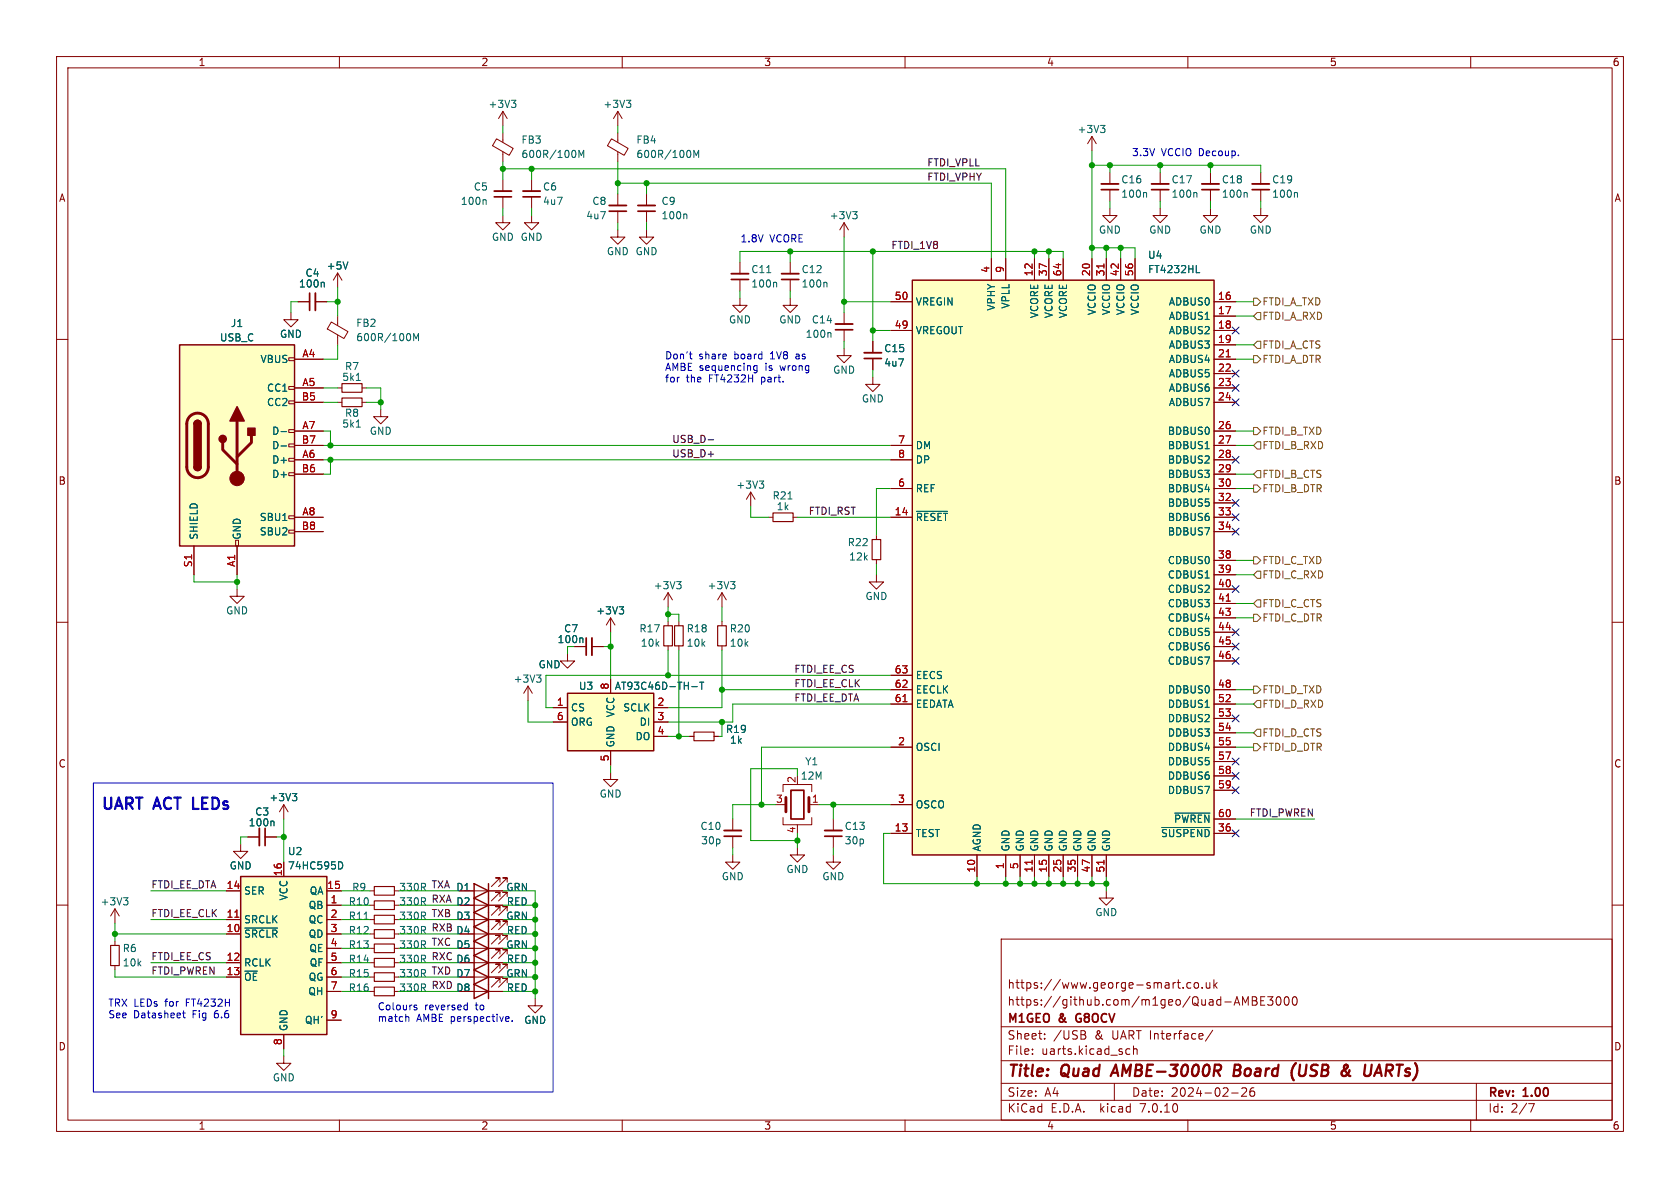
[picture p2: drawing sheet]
<svg xmlns="http://www.w3.org/2000/svg" width="297mm" height="210mm" viewBox="0 0 297 210" stroke-linecap="round" stroke-linejoin="round" font-family="sans-serif">
<g fill="none" stroke="#840000" stroke-width=".18">
<path d="M10 10h277v190h-277zM12 12h273v186h-273zM60 10v2M88.9 19.7v2.5M88.9 19.7l-.8 1.3M88.9 19.7l.8 1.3M109.2 19.7v2.5M109.2 19.7l-.7 1.3M109.2 19.7l.8 1.3M110 10v2M160 10v2M210 10v2"/>
<path d="M260 10v2M87.8 24.5l2.9 1.7-.7 1.3-2.9-1.7zM88.9 38.1v1.3h1.3l-1.3 1.2-1.3-1.2h1.3M88.9 23.5v1.6M88.9 26.8v1.8M88.9 31.8v2M88.9 34.8v2M94 38.1v1.3h1.2l-1.2 1.2-1.3-1.2h1.3M94 31.8v2M94 34.8v2M108.1 24.5l2.9 1.7-.7 1.3-2.9-1.7zM109.2 23.5v1.6"/>
<path d="M109.2 26.8v1.8M109.2 34.3v2M109.2 37.3v2.1M114.3 34.3v2M114.3 37.3v2.1M149.2 39.4l-.7 1.2M149.2 39.4v2.5M149.2 39.4l.8 1.2M193 24.1v2.6M193 24.1l-.7 1.3M193 24.1l.8 1.3M196.2 36.8v1.3h1.3l-1.3 1.3-1.3-1.3h1.3"/>
<path d="M196.2 30.5v2M196.2 33.5v2.1M205.1 36.8v1.3h1.3l-1.3 1.3-1.3-1.3h1.3M205.1 30.5v2M205.1 33.5v2.1M214 36.8v1.3h1.3l-1.3 1.3-1.3-1.3h1.3M214 30.5v2M214 33.5v2.1M222.9 36.8v1.3h1.3l-1.3 1.3-1.3-1.3h1.3M222.9 30.5v2M222.9 33.5v2.1M10 60h2"/>
<path d="M51.4 55.2v1.3h-1.2l1.2 1.3 1.3-1.3h-1.3M52.7 53.3h2M55.8 53.3h2M58.6 56.9l2.9 1.7-.7 1.2-2.9-1.7zM59.7 48.3l-.8 1.2M59.7 48.3v2.5M59.7 55.9v1.6M59.7 59.2v1.8M59.7 48.3l.8 1.2M109.2 40.6v1.3h-1.3l1.3 1.3 1.3-1.3h-1.3M114.3 40.6v1.3h-1.3l1.3 1.3 1.3-1.3h-1.3M130.8 52.7v1.3h1.3l-1.3 1.2-1.3-1.2h1.3"/>
<path d="M130.8 46.4v2M130.8 49.4v2M139.7 52.7v1.3h1.3l-1.3 1.2-1.3-1.2h1.3M139.7 46.4v2M139.7 49.4v2M149.2 55.2v2.1M149.2 58.3v2M157.5 53.3h3.8M157.5 58.4h3.8M175.3 45.7v3.8M177.8 45.7v3.8M182.9 45.7v3.8"/>
<path d="M185.4 45.7v3.8M188 45.7v3.8M193 45.7v3.8M195.6 45.7v3.8M198.1 45.7v3.8M200.7 45.7v3.8M214.6 53.3h3.8M214.6 55.9h3.8M214.6 58.4h3.8M285 60h2M51.1 78.5h1v.5h-1zM51.1 75.9h1v.6h-1z"/>
<path d="M51.1 70.9h1v.5h-1zM51.1 68.3h1v.5h-1zM51.1 63.2h1v.6h-1zM52.1 63.5h5M52.1 68.6h5M52.1 76.2h5M52.1 71.1h5M52.1 78.7h5M59.7 68.6h.8M59.7 71.1h.8M64 68.6h.8M64 71.1h.8"/>
<path d="M67.3 72.4v1.3h1.3l-1.3 1.2-1.3-1.2h1.3M149.2 61.6v1.3h1.3l-1.3 1.2-1.2-1.2h1.2M154.3 66.7v1.2h1.3l-1.3 1.3-1.3-1.3h1.3M154.3 60.3v2.1M154.3 63.4v2M157.5 78.7h3.8M214.6 63.5h3.8M214.6 68.6h3.8M214.6 76.2h3.8M214.6 71.1h3.8M214.6 78.7h3.8M214.6 61h3.8"/>
<path d="M214.6 66h3.8M34.3 96.5v5.1M41.7 95.5h.5v1h-.5zM41.9 96.5v5.1M51.1 93.7h1v.5h-1zM51.1 91.2h1v.5h-1zM51.1 83.6h1v.5h-1zM51.1 81h1v.5h-1zM52.1 91.4h5M52.1 81.3h5M52.1 83.8h5M52.1 94h5"/>
<path d="M132.7 87l-.7 1.3M132.7 87v2.5M132.7 87l.8 1.3M135.9 91.4h.8M140.2 91.4h.8M154.9 94.6v.8M154.9 98.9v.8M157.5 91.4h3.8M157.5 81.3h3.8M157.5 86.4h3.8M214.6 91.4h3.8M214.6 81.3h3.8"/>
<path d="M214.6 83.8h3.8M214.6 94h3.8M214.6 86.4h3.8M214.6 88.9h3.8M214.6 99.1h3.8M10 110h2M41.9 104.1v1.3h1.3l-1.3 1.3-1.3-1.3h1.3M100.3 115.6v1.2h-1.2l1.2 1.3 1.3-1.3h-1.3M101.6 114.3h2M104.6 114.3h2.1M107.9 109.2v2.6M107.9 109.2l-.7 1.3"/>
<path d="M107.9 109.2l.8 1.3M118.1 104.8l-.8 1.2M118.1 104.8v2.5M118.1 109.9v.7M118.1 114.2v.7M118.1 104.8l.8 1.2M120 109.9v.7M120 114.2v.7M127.6 104.8l-.7 1.2M127.6 104.8v2.5M127.6 109.9v.7M127.6 114.2v.7"/>
<path d="M127.6 104.8l.8 1.2M154.9 101.6v1.3h1.3l-1.3 1.2-1.2-1.2h1.2M157.5 119.4h3.8M214.6 101.6h3.8M214.6 104.1h3.8M214.6 106.7h3.8M214.6 109.2h3.8M214.6 111.8h3.8M214.6 114.3h3.8M214.6 116.8h3.8M285 110h2M93.3 121.3l-.7 1.3"/>
<path d="M93.3 121.3v2.5M93.3 121.3l.8 1.3M97.8 125.1h2.5M97.8 127.6h2.5M107.9 136.5v1.3h1.3l-1.3 1.3-1.2-1.3h1.2M107.9 120v2.6M107.9 132.7v2.6M115.6 130.2h2.5M115.6 125.1h2.5M115.6 127.6h2.5M121.9 130.2h.8M126.2 130.2h.8"/>
<path d="M138.4 140v-1.3h5.1v1.3M157.5 132.1h3.8M157.5 121.9h3.8M157.5 124.5h3.8M214.6 132.1h3.8M214.6 121.9h3.8M214.6 124.5h3.8M214.6 127h3.8M214.6 129.5h3.8M214.6 134.6h3.8M214.6 137.2h3.8M214.6 139.7h3.8"/>
<path d="M10 160h2M40 157.5h2.5M42.5 149.2v1.3h-1.2l1.2 1.3 1.3-1.3h-1.3M43.8 148h2M46.9 148h2M50.2 142.2v2.6M50.2 152.4v2.5M50.2 142.2l.7 1.3M50.2 142.2l-.8 1.3M57.8 157.5h2.5M65.4 157.5h.8M69.7 157.5h.8"/>
<path d="M81.3 157.5h7.6M88.4 158.5v-.8h-.8h.8l-1.5 1.6M88.4 156v-.8h-.8h.8l-1.5 1.5M89.7 158.5v-.8h-.8h.8l-1.6 1.6M89.7 156v-.8h-.8h.8l-1.6 1.5M129.5 151.1v1.3h1.3l-1.3 1.3-1.2-1.3h1.2M129.5 144.8v2M129.5 147.8v2.1M138.4 144.5v1.3h5.1v-1.3M138.4 142.2h.5M141 149.9v1.2h1.2l-1.2 1.3-1.3-1.3h1.3M141 145.8v.3"/>
<path d="M143.5 142.2h1.3M147.3 151.1v1.3h1.3l-1.3 1.3-1.3-1.3h1.3M147.3 144.8v2M147.3 147.8v2.1M157.5 147.3h3.8M157.5 142.2h3.8M172.7 151.1v3.8M177.8 151.1v3.8M180.3 151.1v3.8M182.9 151.1v3.8M185.4 151.1v3.8M188 151.1v3.8"/>
<path d="M190.5 151.1v3.8M193 151.1v3.8M195.6 157.5v1.3h1.2l-1.2 1.2-1.3-1.2h1.3M195.6 151.1v3.8M214.6 147.3h3.8M214.6 144.8h3.8M285 160h2M20.3 160.7v2.5M20.3 166.4v.7M20.3 170.7v.8M20.3 160.7l.8 1.2M20.3 160.7l-.7 1.2"/>
<path d="M40 165.1h2.5M40 162.6h2.5M40 170.2h2.5M40 172.7h2.5M57.8 160h2.5M57.8 165.1h2.5M57.8 162.6h2.5M57.8 170.2h2.5M57.8 172.7h2.5M57.8 167.6h2.5M57.8 175.3h2.5M65.4 160h.8"/>
<path d="M65.4 165.1h.8M65.4 162.6h.8M65.4 170.2h.8M65.4 172.7h.8M65.4 167.6h.8M65.4 175.3h.8M69.7 160h.8M69.7 165.1h.8M69.7 162.6h.8M69.7 170.2h.8M69.7 172.7h.8M69.7 167.6h.8"/>
<path d="M69.7 175.3h.8M81.3 160h7.6M81.3 165.1h7.6M81.3 162.6h7.6M81.3 170.2h7.6M81.3 172.7h7.6M81.3 167.6h7.6M81.3 175.3h7.6M88.4 171.2v-.8h-.8h.8l-1.5 1.6M88.4 173.7v-.7h-.8h.8l-1.5 1.5M88.4 166.1v-.7h-.8h.8l-1.5 1.5M88.4 168.7v-.8h-.8h.8l-1.5 1.5"/>
<path d="M88.4 163.6v-.8h-.8h.8l-1.5 1.5M88.4 161v-.7h-.8h.8l-1.5 1.5M89.7 171.2v-.8h-.8h.8l-1.6 1.6M89.7 173.7v-.7h-.8h.8l-1.6 1.5M89.7 166.1v-.7h-.8h.8l-1.6 1.5M89.7 168.7v-.8h-.8h.8l-1.6 1.5M89.7 163.6v-.8h-.8h.8l-1.6 1.5M89.7 161v-.7h-.8h.8l-1.6 1.5M94.6 176.5v1.3h-1.3l1.3 1.3 1.3-1.3h-1.3M177 166h108v32h-108zM208.1 173.7h.6M208.3 173.2v1.3l.4 .2"/>
<path d="M209.2 174.6v.1M210.5 173.8l-.4-.1-.3 .3v.4l.2 .2h.5M211.2 173.8l.2-.1 .4 .1 .1 .6-.2 .2-.3 .1-.2-.1zM212.5 174.6v.1M213.2 173.7l.1 .9 .4 .1 .2-.1M213.9 173.7v1M214.6 173.2v1.5M214.7 174.1l.5 .6M215.2 173.7l-.6 .6M218.7 176.2l.5 1.5M219.7 177.7v-1.5l.5 1.1 .5-1.1v1.5M221.4 176.2h.5l.2 .1 .1 .3-.3 .3a.4 .4 0 0 1 .4 .4 .4 .4 0 0 1-.3 .4h-.6z"/>
<path d="M221.4 176.9h.5M222.9 176.9h.5M223.6 176.2h-.7v1.5h.7M224.1 176.2h.9l-.5 .6 .5 .1v.7l-.3 .1h-.4l-.2-.1M225.7 176.3l.3-.1a.81 .81 0 0 1 .5 .6 .81 .81 0 0 1-.3 .8l-.1 .1a.81 .81 0 0 1-.4-1.4zM227.2 176.3l.2-.1a.81 .81 0 0 1 .6 .6 .81 .81 0 0 1-.3 .8l-.2 .1a.81 .81 0 0 1-.6-.6 .81 .81 0 0 1 .3-.8zM228.6 176.3l.2-.1a.81 .81 0 0 1 .6 .6 .81 .81 0 0 1-.3 .8l-.1 .1a.81 .81 0 0 1-.4-1.4zM50.2 186.7v1.3h-1.3l1.3 1.2 1.2-1.2h-1.2M50.2 182.9v2.5M57.8 180.3h2.5M60 198v2M110 198v2"/>
<path d="M160 198v2M177 194.5h108M177 191.5h108M177 187.5h108M177 181.5h108M182.5 186.3v.1M182.5 185.5v.1M184.7 183.6v.1M184.7 182.8v.1M191.6 182.9a.4 .4 0 0 1 .4 .4 .4 .4 0 0 1-.3 .4M191.7 182.3l.2 .2-.2 .3M197 191.5v3"/>
<path d="M199.2 186.3h.5M199.2 185.5h.5M200.4 185.5l.2-.1 .4 .1v.9M200.4 184.9v1.5M210 198v2M214.4 182.1l-1.3 2M217.7 193.2h1.2M219.5 192.4l.6-.1 .2 .1 .1 .3-.9 1.1h.9M221.7 192.3a.59 .59 0 0 0-.7 .6v.6l.1 .2 .4 .1 .2-.1 .1-.5-.1-.3h-.5l-.2 .3M260 198v2M261 191.5v6.5M270.2 195.1h1l-.6 1.5"/>
</g>
<path d="M197.3 188.2l-1 2M218.2 189.2h.7M218.9 189.2l.2 .1M219 188.2h-.7l-.2 2 .9-.1M219.1 189.1l-.2 .1M229.1 187.9l-.1 .1M229.8 188.2l-.2 1.6 .4 .4M238.5 190.1l.2 .1M242.9 190.2l.9-2 .5 2M243.2 189.6h.9" fill="none" stroke="#840000" stroke-width=".4"/>
<g fill="none" stroke="#840000" stroke-width=".3">
<path d="M87.4 34.8h3M92.5 34.8h3M107.7 37.3h3M112.8 37.3h3M194.7 33.5h3M203.6 33.5h3M212.5 33.5h3M221.4 33.5h3M54.7 51.8v3.1M129.3 49.4h3M138.2 49.4h3M147.7 58.3h3"/>
<path d="M152.8 63.4h3M103.6 112.8v3M139.8 139.7h2.3v5.1h-2.3zM46.9 146.4v3.1M128 147.8h3.1M145.8 147.8h3M190.3 179.4l-.1 .4 .1 .7"/>
</g>
<g fill="none" stroke="#006464" stroke-width=".18">
<path d="M90.4 17.7h.8l-.4 .5M91 18.2l.2 .3v.3l-.2 .2M110.7 17.7h.8l-.4 .5M111.3 18.2l.2 .3v.3l-.2 .2M85.8 35.3l.1 .2v.6M101.7 26.7l.1 .4-.1 .6M102.3 27.8v-1.2l.5 .9 .4-.9v1.2M121.2 37.8l.2 .2v.7M122 26.7l.1 .4-.1 .6M122.7 27.8v-1.2l.4 .9 .4-.9v1.2M150.7 37.4h.8l-.4 .5M151.3 37.9l.2 .2v.3l-.2 .3"/>
<path d="M194.6 22.2h.7l-.4 .5M195.1 22.7l.2 .2v.3l-.2 .2M202.5 34l.2 .2v.7M211.4 34l.2 .2v.7M220.3 34l.2 .2v.7M229.2 34l.2 .2v.7M57.1 49.9l.2 .2v.6M61.5 46.3l-.4 1.3M72.5 59.1l.1 .3-.1 .7M135.5 48.2h.8M137.1 49.9l.2 .2v.6M146 49.9l.2 .2v.6"/>
<path d="M146.7 58.8l.2 .2v.6M211.5 48.2h.6M49.7 76.3h1M49.7 78.8h1M63 67.3h.7M63 75.5h.7M73.1 60.2v-1.2l.5 .9 .4-.9v1.2M213.1 79.3h.7M134.2 85h.8l-.4 .5M134.8 85.5l.2 .3v.3l-.2 .2M139.3 88.2h.7M162 90.4h5.5"/>
<path d="M94.9 119.3h.7l-.4 .5M95.4 119.8l.2 .3v.3l-.2 .2M102.9 112.8l.2 .1v.7M109.5 107.3h.7l-.4 .4M110 107.7l.2 .3v.3l-.2 .2M119.6 102.8h.8l-.4 .5M120.2 103.3l.2 .2v.3l-.2 .3M129.1 102.8h.8l-.4 .5M129.7 103.3l.2 .2v.3l-.2 .3M122.3 121.4h1M123.7 120.6h.7M124.1 120.6v1.3"/>
<path d="M21.8 158.7h.8l-.4 .5M22.4 159.2l.2 .2v.3l-.2 .3M48.3 145.1l.1 .2v.7M51.7 140.3h.8l-.5 .5M52.2 140.8l.3 .2v.3l-.3 .2M59.9 152.3a.64 .64 0 0 1 .7 .7 .64 .64 0 0 1-.7 .6M205.4 146.3h8.5M207.7 143.7h6.2M43.3 164.1h5.8M64.4 162.5h.7"/>
</g>
<g fill="none" stroke="#840000" stroke-width=".2">
<path d="M60.5 67.8h3.5v1.5h-3.5zM60.5 70.4h3.5v1.5h-3.5zM136.7 90.7h3.5v1.5h-3.5zM154.2 95.4h1.5v3.5h-1.5zM117.3 110.6h1.6v3.6h-1.6zM119.3 110.6h1.5v3.6h-1.5zM126.9 110.6h1.5v3.6h-1.5zM122.7 129.4h3.5v1.5h-3.5zM66.2 156.7h3.5v1.5h-3.5zM66.2 159.3h3.5v1.5h-3.5zM19.6 167.1h1.5v3.6h-1.5zM66.2 161.8h3.5v1.5h-3.5z"/>
<path d="M66.2 166.9h3.5v1.5h-3.5zM66.2 164.3h3.5v1.6h-3.5zM66.2 174.5h3.5v1.5h-3.5zM66.2 172h3.5v1.5h-3.5zM66.2 169.4h3.5v1.5h-3.5z"/>
</g>
<g fill="#ffffc2" stroke="#ffffc2" stroke-width=".18">
<path d="M42.5 154.9h15.3v28h-15.3z"/>
<path d="M31.7 61h20.4v35.5h-20.4z"/>
<path d="M161.3 49.5h53.3v101.6h-53.3z"/>
<path d="M100.3 122.6h15.3v10.1h-15.3z"/>
</g>
<g fill="none" stroke="#840000" stroke-width=".25">
<path d="M161.3 49.5h53.3v101.6h-53.3zM31.7 61h20.4v35.5h-20.4zM34.3 74.9a.64 .64 0 0 1 .6-.6 .64 .64 0 0 1 .7 .6M34.3 82.6a.64 .64 0 0 0 .6 .6 .64 .64 0 0 0 .7-.6M100.3 122.6h15.3v10.1h-15.3zM42.5 154.9h15.3v28h-15.3zM83.8 158.8l2.6 1.2-2.6 1.3zM83.8 156.2l2.6 1.3-2.6 1.3zM86.4 156.2v20.3M83.8 171.5l2.6 1.2-2.6 1.3zM83.8 174l2.6 1.3-2.6 1.2zM83.8 166.4l2.6 1.2-2.6 1.3z"/>
<path d="M83.8 168.9l2.6 1.3-2.6 1.3zM83.8 163.8l2.6 1.3-2.6 1.3zM83.8 161.3l2.6 1.3-2.6 1.2z"/>
</g>
<path d="M195.2 46.7v.7M216.8 63.1h.7M216.8 106.3h.7M159.6 124h.8M182.5 152.1v.7M195.2 152.1v.7M41.5 162.1h.7" fill="none" stroke="#a90000" stroke-width=".18"/>
<g fill="none" stroke="#840000" stroke-width=".33">
<path d="M87.4 33.8h3M92.5 33.8h3M107.7 36.3h3M112.8 36.3h3M194.7 32.5h3M203.6 32.5h3M212.5 32.5h3M221.4 32.5h3M55.8 51.8v3.1M129.3 48.4h3M138.2 48.4h3M147.7 57.3h3"/>
<path d="M152.8 62.4h3M104.6 112.8v3M45.8 146.4v3.1M128 146.8h3.1M145.8 146.8h3"/>
</g>
<path d="M33.6 73.6a1.9 1.9 0 0 1 2.1-.4 1.9 1.9 0 0 1 1.1 1.7v7.7a1.91 1.91 0 0 1-1.9 1.8 1.91 1.91 0 0 1-1.9-1.8v-7.8l.2-.7zM39.4 78.2v1.3l2.5 2.5M41.9 74.4v10.2M44.4 77v1.2l-2.5 2.6M138.9 141v2.5M143 141v2.5" fill="none" stroke="#840000" stroke-width=".51"/>
<g fill="#840000" stroke="#840000" stroke-width=".25">
<path d="M34.3 82.6h1.3a.64 .64 0 0 1-.7 .6 .64 .64 0 0 1-.6-.6z"/>
<path d="M34.3 74.9h1.3v7.7h-1.3z"/>
<path d="M34.5 74.5a.64 .64 0 0 1 .7-.2 .64 .64 0 0 1 .4 .6h-1.3z"/>
<path d="M41.9 71.9l1.3 2.5h-2.6z"/>
<path d="M43.8 75.7h1.3v1.3h-1.3z"/>
<circle cx="39.4" cy="77.6" r=".63"/>
</g>
<circle cx="41.9" cy="84.6" r="1.27" fill="#840000" stroke="#840000" stroke-width=".18"/>
<g fill="none" stroke="#725600" stroke-width=".18">
<path d="M221.6 52.7h.6l.7 .6-.7 .7h-.6zM222.2 55.2h.7v1.3h-.7l-.6-.6zM221.6 62.9h.6l.7 .6-.7 .6h-.6zM221.6 75.6h.6l.7 .6-.7 .6h-.6zM221.6 61l.6-.7h.7v1.3h-.7zM222.2 78.1h.7v1.3h-.7l-.6-.7zM221.6 98.4h.6l.7 .7-.7 .6h-.6zM221.6 83.8l.6-.6h.7v1.3h-.7zM221.6 85.7h.6l.7 .7-.7 .6h-.6zM221.6 108.6h.6l.7 .6-.7 .7h-.6zM221.6 106.7l.6-.7h.7v1.3h-.7zM222.2 101h.7v1.2h-.7l-.6-.6z"/>
<path d="M221.6 131.4h.6l.7 .7-.7 .6h-.6zM221.6 124.5l.6-.7h.7v1.3h-.7zM221.6 121.3h.6l.7 .6-.7 .7h-.6zM222.2 128.9h.7v1.3h-.7l-.6-.7z"/>
</g>
<path d="M125.2 77.7h1" fill="none" stroke="#0f0f0f" stroke-width=".18"/>
<g fill="none" stroke="#0000c2" stroke-width=".18">
<path d="M121.9 62.6h.5M122.1 63.4h.3M133.8 64.6v1.1l-.2 .2-.3-.1M133.8 64.7l-.3-.1-.3 .3 .2 .5h.4M16.5 138.4h81.3v54.6h-81.3zM32.3 179.1h.5M32.5 178.7v1l.3 .2M71.9 179.7l.4 .2v.7M73.2 178l.5 .3v.2h-.4M73.2 177.7h.5M82.3 177.7h.3M82.6 178.5h-.3"/>
<path d="M82.6 177.2v1.3M89.6 179.7l.3 .1 .1 .2-.6 .1M89.9 180.5l-.3 .1M90.5 180.4v.2"/>
</g>
<g fill="none" stroke="#009600" stroke-width=".18">
<path d="M88.9 22.2v1.3M88.9 28.6v3.2M88.9 36.8v1.3M88.9 29.8h88.9v15.9M94 29.8v2M94 36.8v1.3M109.2 22.2v1.3M109.2 28.6v5.7M109.2 39.4v1.2M109.2 32.4h66.1v13.3M114.3 32.4v1.9M114.3 39.4v1.2"/>
<path d="M193 26.7v19M193 29.2h29.9v1.3M196.2 29.2v1.3M196.2 35.6v1.2M205.1 29.2v1.3M205.1 35.6v1.2M214 29.2v1.3M214 35.6v1.2M222.9 35.6v1.2M52.7 53.3h-1.3v1.9M57.8 53.3h1.9M59.7 50.8v5.1"/>
<path d="M130.8 51.4v1.3M139.7 44.5v1.9M139.7 51.4v1.3M149.2 53.3h8.3M149.2 41.9v13.3M154.3 44.5v15.8M154.3 58.4h3.2M182.9 44.5v1.2M185.4 44.5v1.2M188 45.7v-1.2h-57.2v1.9M193 43.8h7.7v1.9M195.6 43.8v1.9"/>
<path d="M198.1 43.8v1.9M218.4 53.3h3.2M218.4 55.9h3.2M57.1 76.2h1.3v2.5M57.1 78.7h100.4M57.1 71.1h2.6M57.1 68.6h2.6M59.7 61v2.5h-2.6M64.8 68.6h2.5v3.8M64.8 71.1h2.5M149.2 60.3v1.3M154.3 65.4v1.3"/>
<path d="M218.4 78.7h3.2M218.4 76.2h3.2M218.4 63.5h3.2M218.4 61h3.2M57.1 81.3h100.4M58.4 81.3v2.5h-1.3M132.7 89.5v1.9h3.2M141 91.4h16.5M154.9 99.7v1.9M157.5 86.4h-2.6v8.2M218.4 83.8h3.2M218.4 99.1h3.2"/>
<path d="M218.4 86.4h3.2M34.3 101.6v1.3h7.6M41.9 101.6v2.5M100.3 114.3v1.3M106.7 114.3h1.2M107.9 111.8v8.2M118.1 108.6h1.9v1.3M118.1 107.3v2.6M118.1 114.9v4.5M120 114.9v15.3M127.6 114.9v10.2h-9.5M127.6 107.3v2.6"/>
<path d="M157.5 119.4h-61v5.7h1.3M218.4 109.2h3.2M218.4 106.7h3.2M218.4 101.6h3.2M93.3 123.8v3.8h4.5M107.9 135.3v1.2M118.1 130.2h3.8M127.6 127.6v2.6h-.6M127.6 121.9h29.9M141 137.2v-1.3h-8.3v12.7h8.3M157.5 124.5h-28v3.1h-11.4M157.5 132.1h-22.9v10.1"/>
<path d="M218.4 121.9h3.2M218.4 124.5h3.2M218.4 132.1h3.2M218.4 129.5h3.2M26.7 157.5h13.3M43.8 148h-1.3v1.2M48.9 148h1.3M50.2 144.8v7.6M60.3 157.5h5.1M70.5 157.5h10.8M88.9 157.5h5.7v19M129.5 149.9v1.2"/>
<path d="M137.2 142.2h-7.7v2.6M141 147.3v2.6M144.8 142.2h12.7M147.3 142.2v2.6M147.3 149.9v1.2M157.5 147.3h-1.3v8.9h39.4M172.7 154.9v1.3M177.8 154.9v1.3M180.3 154.9v1.3M182.9 154.9v1.3M185.4 154.9v1.3M188 154.9v1.3"/>
<path d="M190.5 154.9v1.3M193 154.9v1.3M195.6 154.9v2.6M218.4 144.8h14M20.3 163.2v3.2M20.3 171.5v1.2h19.7M20.3 165.1h19.7M26.7 162.6h13.3M26.7 170.2h13.3M60.3 172.7h5.1M60.3 162.6h5.1M60.3 170.2h5.1"/>
<path d="M60.3 165.1h5.1M60.3 175.3h5.1M60.3 167.6h5.1M60.3 160h5.1M70.5 172.7h10.8M70.5 162.6h10.8M70.5 170.2h10.8M70.5 165.1h10.8M70.5 175.3h10.8M70.5 167.6h10.8M70.5 160h10.8M88.9 172.7h5.7"/>
<path d="M88.9 162.6h5.7M88.9 170.2h5.7M88.9 165.1h5.7M88.9 175.3h5.7M88.9 167.6h5.7M88.9 160h5.7M50.2 185.4v1.3"/>
</g>
<g fill="none" stroke="#000084" stroke-width=".18">
<path d="M217.8 57.8l1.2 1.2M219 57.8l-1.2 1.2M217.8 65.4l1.2 1.2M217.8 70.5l1.2 1.2M217.8 68l1.2 1.2M219 65.4l-1.2 1.2M219 70.5l-1.2 1.2M219 68l-1.2 1.2M217.8 90.8l1.2 1.2M217.8 93.4l1.2 1.2M217.8 80.7l1.2 1.2M217.8 88.3l1.2 1.2"/>
<path d="M219 90.8l-1.2 1.2M219 93.4l-1.2 1.2M219 80.7l-1.2 1.2M219 88.3l-1.2 1.2M217.8 113.7l1.2 1.2M217.8 116.2l1.2 1.2M217.8 103.5l1.2 1.2M217.8 111.2l1.2 1.2M219 113.7l-1.2 1.2M219 116.2l-1.2 1.2M219 103.5l-1.2 1.2M219 111.2l-1.2 1.2"/>
<path d="M217.8 126.4l1.2 1.2M217.8 134l1.2 1.2M217.8 139.1l1.2 1.2M217.8 136.6l1.2 1.2M219 126.4l-1.2 1.2M219 134l-1.2 1.2M219 139.1l-1.2 1.2M219 136.6l-1.2 1.2M217.8 146.7l1.2 1.2M219 146.7l-1.2 1.2"/>
</g>
<g fill="#009600" stroke="#009600" stroke-width=".18">
<circle cx="139.7" cy="44.5" r=".46"/>
<circle cx="127.6" cy="121.9" r=".46"/>
<circle cx="114.3" cy="32.4" r=".46"/>
<circle cx="109.2" cy="32.4" r=".46"/>
<circle cx="118.1" cy="119.4" r=".46"/>
<circle cx="107.9" cy="114.3" r=".46"/>
<circle cx="120" cy="130.2" r=".46"/>
<circle cx="118.1" cy="108.6" r=".46"/>
<circle cx="58.4" cy="78.7" r=".46"/>
<circle cx="67.3" cy="71.1" r=".46"/>
<circle cx="59.7" cy="53.3" r=".46"/>
<circle cx="172.7" cy="156.2" r=".46"/>
<circle cx="134.6" cy="142.2" r=".46"/>
<circle cx="147.3" cy="142.2" r=".46"/>
<circle cx="141" cy="148.6" r=".46"/>
<circle cx="182.9" cy="44.5" r=".46"/>
<circle cx="154.3" cy="44.5" r=".46"/>
<circle cx="154.3" cy="58.4" r=".46"/>
<circle cx="149.2" cy="53.3" r=".46"/>
<circle cx="185.4" cy="44.5" r=".46"/>
<circle cx="88.9" cy="29.8" r=".46"/>
<circle cx="94" cy="29.8" r=".46"/>
<circle cx="58.4" cy="81.3" r=".46"/>
<circle cx="20.3" cy="165.1" r=".46"/>
<circle cx="50.2" cy="148" r=".46"/>
<circle cx="41.9" cy="102.9" r=".46"/>
<circle cx="94.6" cy="162.6" r=".46"/>
<circle cx="94.6" cy="165.1" r=".46"/>
<circle cx="94.6" cy="170.2" r=".46"/>
<circle cx="94.6" cy="167.6" r=".46"/>
<circle cx="94.6" cy="172.7" r=".46"/>
<circle cx="94.6" cy="175.3" r=".46"/>
<circle cx="94.6" cy="160" r=".46"/>
<circle cx="127.6" cy="127.6" r=".46"/>
<circle cx="185.4" cy="156.2" r=".46"/>
<circle cx="188" cy="156.2" r=".46"/>
<circle cx="182.9" cy="156.2" r=".46"/>
<circle cx="193" cy="156.2" r=".46"/>
<circle cx="195.6" cy="156.2" r=".46"/>
<circle cx="177.8" cy="156.2" r=".46"/>
<circle cx="180.3" cy="156.2" r=".46"/>
<circle cx="190.5" cy="156.2" r=".46"/>
<circle cx="214" cy="29.2" r=".46"/>
<circle cx="195.6" cy="43.8" r=".46"/>
<circle cx="193" cy="43.8" r=".46"/>
<circle cx="193" cy="29.2" r=".46"/>
<circle cx="196.2" cy="29.2" r=".46"/>
<circle cx="198.1" cy="43.8" r=".46"/>
<circle cx="205.1" cy="29.2" r=".46"/>
</g>
<text font-size="2.8" fill="#0000c2" x="17.8" y="143.3">UART ACT LEDs</text>
<g font-size="2.8" fill="#840000">
<text x="178" y="190.9">Title:</text>
<text x="187.7" y="190.9">Quad</text>
<text x="197.5" y="190.9">AMBE-3000R</text>
<text x="219.7" y="190.9">Board</text>
<text x="230.7" y="190.9">(USB</text>
<text x="240.4" y="190.9">&amp;</text>
<text x="245.2" y="190.9">UARTs)</text>
</g>
<g font-size="2.1" fill="#840000">
<text x="178" y="178">https://github.com/m1geo/Quad-AMBE3000</text>
<text x="178" y="175">https://www.george-smart.co.uk</text>
<text x="178" y="184">Sheet:</text>
<text x="178" y="181.2">M1GEO</text>
<text x="186.2" y="184">/USB</text>
<text x="187.3" y="181.2">&amp;</text>
<text x="190.9" y="181.2">G8OCV</text>
<text x="193.6" y="184">&amp;</text>
<text x="196.8" y="184">UART Interface/</text>
<text x="178" y="186.7">File:</text>
<text x="184.1" y="186.7">uarts.kicad_sch</text>
<text x="178" y="196.9">KiCad</text>
<text x="178" y="194.1">Size:</text>
<text x="184.7" y="194.1">A4</text>
<text x="185.7" y="196.9">E.D.A.</text>
<text x="194.6" y="196.9">kicad</text>
<text x="200" y="194.1">Date:</text>
<text x="201.8" y="196.9">7.0.10</text>
<text x="207" y="194.1">2024-02-26</text>
<text x="263" y="194.3">Rev:</text>
<text x="263" y="196.9">Id:</text>
<text x="267.1" y="196.9">2/7</text>
<text x="269.4" y="194.3">1.00</text>
</g>
<g font-size="1.8" fill="#840000">
<text x="35" y="11.9">1</text>
<text x="85" y="11.9">2</text>
<text x="135" y="11.9">3</text>
<text x="185" y="11.9">4</text>
<text x="235" y="11.9">5</text>
<text x="285" y="11.9">6</text>
<text x="10.3" y="35.9">A</text>
<text x="285.3" y="35.9">A</text>
<text x="10.3" y="85.9">B</text>
<text x="285.3" y="85.9">B</text>
<text x="10.3" y="135.9">C</text>
<text x="285.3" y="135.9">C</text>
<text x="10.3" y="185.9">D</text>
<text x="285.3" y="185.9">D</text>
<text x="35" y="199.9">1</text>
<text x="85" y="199.9">2</text>
<text x="135" y="199.9">3</text>
<text x="185" y="199.9">4</text>
<text x="235" y="199.9">5</text>
<text x="285" y="199.9">6</text>
</g>
<g font-size="1.8" fill="#006464">
<text x="86.3" y="19.3">+3V3</text>
<text x="106.6" y="19.3">+3V3</text>
<text x="190.4" y="23.7">+3V3</text>
<text x="92.1" y="25.6">FB3</text>
<text x="92.1" y="28.1">600R/100M</text>
<text x="112.4" y="25.6">FB4</text>
<text x="112.4" y="28.1">600R/100M</text>
<text x="83.7" y="33.9">C5</text>
<text x="95.9" y="33.9">C6</text>
<text x="198.1" y="35.2">100n</text>
<text x="198.1" y="32.6">C16</text>
<text x="207" y="35.2">100n</text>
<text x="207" y="32.6">C17</text>
<text x="215.9" y="35.2">100n</text>
<text x="215.9" y="32.6">C18</text>
<text x="224.8" y="35.2">100n</text>
<text x="224.8" y="32.6">C19</text>
<text x="81.4" y="36.4">100n</text>
<text x="95.9" y="36.4">4u7</text>
<text x="103.5" y="39">4u7</text>
<text x="104.6" y="36.4">C8</text>
<text x="116.8" y="36.4">C9</text>
<text x="116.8" y="39">100n</text>
<text x="146.6" y="39">+3V3</text>
<text x="194.2" y="41.5">GND</text>
<text x="203.1" y="41.5">GND</text>
<text x="212" y="41.5">GND</text>
<text x="220.8" y="41.5">GND</text>
<text x="57.7" y="47.9">+5V</text>
<text x="86.9" y="42.8">GND GND</text>
<text x="107.2" y="45.3">GND GND</text>
<text x="202.9" y="45.9">U4</text>
<text x="52.8" y="51">100n</text>
<text x="53.9" y="49.1">C4</text>
<text x="132.7" y="51">100n</text>
<text x="132.7" y="48.5">C11</text>
<text x="141.6" y="51">100n</text>
<text x="141.6" y="48.5">C12</text>
<text x="202.9" y="48.5">FT4232HL</text>
<text x="40.7" y="58">J1</text>
<text x="49.4" y="59.9">GND</text>
<text x="62.9" y="58">FB2</text>
<text x="128.8" y="57.4">GND</text>
<text x="137.7" y="57.4">GND</text>
<text x="142.3" y="59.9">100n</text>
<text x="143.4" y="57.4">C14</text>
<text x="161.8" y="59.3">VREGOUT</text>
<text x="161.8" y="54.2">VREGIN</text>
<text x="176.1" y="55" transform="rotate(-90 176.1 55)">VPHY</text>
<text x="178.7" y="54.7" transform="rotate(-90 178.7 54.7)">VPLL</text>
<text x="183.7" y="56.3" transform="rotate(-90 183.7 56.3)">VCORE</text>
<text x="186.3" y="56.3" transform="rotate(-90 186.3 56.3)">VCORE</text>
<text x="188.8" y="56.3" transform="rotate(-90 188.8 56.3)">VCORE</text>
<text x="193.9" y="55.8" transform="rotate(-90 193.9 55.8)">VCCIO</text>
<text x="196.4" y="55.8" transform="rotate(-90 196.4 55.8)">VCCIO</text>
<text x="199" y="55.8" transform="rotate(-90 199 55.8)">VCCIO</text>
<text x="201.5" y="55.8" transform="rotate(-90 201.5 55.8)">VCCIO</text>
<text x="206.5" y="54.2">ADBUS0</text>
<text x="206.5" y="56.7">ADBUS1</text>
<text x="206.5" y="59.3">ADBUS2</text>
<text x="38.8" y="60.6">USB_C</text>
<text x="46" y="64.4">VBUS</text>
<text x="60.9" y="65.6">R7</text>
<text x="62.9" y="60.5">600R/100M</text>
<text x="156.2" y="62.5">C15</text>
<text x="156.2" y="65">4u7</text>
<text x="206.5" y="61.8">ADBUS3</text>
<text x="206.5" y="64.4">ADBUS4</text>
<text x="47.1" y="69.4">CC1</text>
<text x="47.1" y="72">CC2</text>
<text x="60.4" y="67.5">5k1</text>
<text x="147.2" y="66.3">GND</text>
<text x="152.3" y="71.3">GND</text>
<text x="206.5" y="66.9">ADBUS5</text>
<text x="206.5" y="69.4">ADBUS6</text>
<text x="206.5" y="72">ADBUS7</text>
<text x="48" y="77.1">D-</text>
<text x="60.4" y="75.8">5k1</text>
<text x="60.9" y="73.9">R8</text>
<text x="65.3" y="77.1">GND</text>
<text x="206.4" y="77.1">BDBUS0</text>
<text x="48" y="82.1">D+</text>
<text x="48" y="79.6">D-</text>
<text x="161.8" y="79.6">DM</text>
<text x="161.8" y="82.1">DP</text>
<text x="206.4" y="79.6">BDBUS1</text>
<text x="206.4" y="82.1">BDBUS2</text>
<text x="48" y="84.7">D+</text>
<text x="130.1" y="86.6">+3V3</text>
<text x="136.5" y="88.5">R21</text>
<text x="161.8" y="87.2">REF</text>
<text x="206.4" y="84.7">BDBUS3</text>
<text x="206.4" y="87.2">BDBUS4</text>
<text x="206.4" y="89.8">BDBUS5</text>
<text x="35.2" y="95.5" transform="rotate(-90 35.2 95.5)">SHIELD</text>
<text x="42.8" y="95.5" transform="rotate(-90 42.8 95.5)">GND</text>
<text x="45.8" y="92.3">SBU1</text>
<text x="45.8" y="94.8">SBU2</text>
<text x="137.2" y="90.4">1k</text>
<text x="161.8" y="92.3">~{RESET}</text>
<text x="206.4" y="92.3">BDBUS6</text>
<text x="206.4" y="94.8">BDBUS7</text>
<text x="149.8" y="96.7">R22</text>
<text x="150" y="99.3">12k</text>
<text x="206.4" y="99.9">CDBUS0</text>
<text x="115.5" y="104.4">+3V3</text>
<text x="125" y="104.4">+3V3</text>
<text x="152.9" y="106.3">GND</text>
<text x="206.4" y="102.5">CDBUS1</text>
<text x="206.4" y="105">CDBUS2</text>
<text x="206.4" y="107.5">CDBUS3</text>
<text x="39.9" y="108.8">GND</text>
<text x="98.5" y="113.9">100n</text>
<text x="99.6" y="112">C7</text>
<text x="105.3" y="108.8">+3V3</text>
<text x="112.9" y="112">R17</text>
<text x="121.3" y="112">R18</text>
<text x="128.9" y="112">R20</text>
<text x="206.4" y="110.1">CDBUS4</text>
<text x="206.4" y="112.6">CDBUS5</text>
<text x="95.1" y="118.3">GND</text>
<text x="113.2" y="114.5">10k</text>
<text x="121.3" y="114.5">10k</text>
<text x="128.9" y="114.5">10k</text>
<text x="206.4" y="115.2">CDBUS6</text>
<text x="206.4" y="117.7">CDBUS7</text>
<text x="90.7" y="120.9">+3V3</text>
<text x="100.8" y="126">CS</text>
<text x="102.2" y="122.1">U3</text>
<text x="108.6" y="122.1">AT93C46D-TH-T</text>
<text x="110.1" y="126">SCLK</text>
<text x="161.8" y="125.3">EEDATA</text>
<text x="161.8" y="122.8">EECLK</text>
<text x="161.8" y="120.2">EECS</text>
<text x="206.4" y="122.8">DDBUS0</text>
<text x="206.4" y="125.3">DDBUS1</text>
<text x="100.8" y="128.5">ORG</text>
<text x="108.8" y="126.9" transform="rotate(-90 108.8 126.9)">VCC</text>
<text x="112.3" y="131">DO</text>
<text x="113" y="128.5">DI</text>
<text x="128.2" y="129.8">R19</text>
<text x="129" y="131.7">1k</text>
<text x="206.4" y="127.9">DDBUS2</text>
<text x="206.4" y="130.4">DDBUS3</text>
<text x="108.8" y="132.2" transform="rotate(-90 108.8 132.2)">GND</text>
<text x="142.3" y="135.5">Y1</text>
<text x="161.8" y="132.9">OSCI</text>
<text x="206.4" y="132.9">DDBUS4</text>
<text x="206.4" y="135.5">DDBUS5</text>
<text x="47.5" y="141.8">+3V3</text>
<text x="105.9" y="141.2">GND</text>
<text x="141.5" y="138">12M</text>
<text x="161.8" y="143.1">OSCO</text>
<text x="206.4" y="138">DDBUS6</text>
<text x="206.4" y="140.6">DDBUS7</text>
<text x="43.9" y="146.3">100n</text>
<text x="45" y="144.4">C3</text>
<text x="123.7" y="146.9">C10</text>
<text x="123.9" y="149.5">30p</text>
<text x="149.2" y="146.9">C13</text>
<text x="149.2" y="149.5">30p</text>
<text x="161.8" y="148.2">TEST</text>
<text x="205.1" y="148.2">~{SUSPEND}</text>
<text x="207.4" y="145.6">~{PWREN}</text>
<text x="40.5" y="153.9">GND</text>
<text x="50.8" y="151.4">U2</text>
<text x="50.8" y="153.9">74HC595D</text>
<text x="127.5" y="155.8">GND</text>
<text x="138.9" y="154.5">GND</text>
<text x="145.3" y="155.8">GND</text>
<text x="173.6" y="150.6" transform="rotate(-90 173.6 150.6)">AGND</text>
<text x="178.7" y="150.6" transform="rotate(-90 178.7 150.6)">GND</text>
<text x="181.2" y="150.6" transform="rotate(-90 181.2 150.6)">GND</text>
<text x="183.7" y="150.6" transform="rotate(-90 183.7 150.6)">GND</text>
<text x="186.3" y="150.6" transform="rotate(-90 186.3 150.6)">GND</text>
<text x="188.8" y="150.6" transform="rotate(-90 188.8 150.6)">GND</text>
<text x="191.4" y="150.6" transform="rotate(-90 191.4 150.6)">GND</text>
<text x="193.9" y="150.6" transform="rotate(-90 193.9 150.6)">GND</text>
<text x="196.4" y="150.6" transform="rotate(-90 196.4 150.6)">GND</text>
<text x="17.7" y="160.2">+3V3</text>
<text x="43.1" y="158.3">SER</text>
<text x="51" y="159.3" transform="rotate(-90 51 159.3)">VCC</text>
<text x="54.5" y="160.9">QB</text>
<text x="54.7" y="158.3">QA</text>
<text x="61.6" y="160.2">R10</text>
<text x="62.2" y="157.7">R9</text>
<text x="70.5" y="157.7">330R</text>
<text x="70.5" y="160.2">330R</text>
<text x="80.6" y="160.2">D2</text>
<text x="80.6" y="157.7">D1</text>
<text x="89.4" y="157.7">GRN</text>
<text x="89.5" y="160.2">RED</text>
<text x="43.1" y="166">~{SRCLR}</text>
<text x="43.1" y="163.4">SRCLK</text>
<text x="54.5" y="163.4">QC</text>
<text x="54.5" y="166">QD</text>
<text x="61.6" y="162.8">R11</text>
<text x="61.6" y="167.9">R13</text>
<text x="61.6" y="165.3">R12</text>
<text x="70.5" y="162.8">330R</text>
<text x="70.5" y="167.9">330R</text>
<text x="70.5" y="165.3">330R</text>
<text x="80.6" y="167.9">D5</text>
<text x="80.6" y="165.3">D4</text>
<text x="80.6" y="162.8">D3</text>
<text x="89.4" y="167.9">GRN</text>
<text x="89.4" y="162.8">GRN</text>
<text x="89.5" y="165.3">RED</text>
<text x="193.5" y="162.2">GND</text>
<text x="21.6" y="168.5">R6</text>
<text x="21.6" y="171">10k</text>
<text x="43.1" y="171">RCLK</text>
<text x="43.1" y="173.6">~{OE}</text>
<text x="54.5" y="173.6">QG</text>
<text x="54.6" y="168.5">QE</text>
<text x="54.7" y="171">QF</text>
<text x="61.6" y="172.9">R15</text>
<text x="61.6" y="170.4">R14</text>
<text x="70.5" y="172.9">330R</text>
<text x="70.5" y="170.4">330R</text>
<text x="80.6" y="172.9">D7</text>
<text x="80.6" y="170.4">D6</text>
<text x="89.4" y="172.9">GRN</text>
<text x="89.5" y="170.4">RED</text>
<text x="54.4" y="176.1">QH</text>
<text x="61.6" y="175.5">R16</text>
<text x="70.5" y="175.5">330R</text>
<text x="80.6" y="175.5">D8</text>
<text x="89.5" y="175.5">RED</text>
<text x="51" y="182.4" transform="rotate(-90 51 182.4)">GND</text>
<text x="53.8" y="181.2">QH'</text>
<text x="92.6" y="181.2">GND</text>
<text x="48.1" y="191.4">GND</text>
</g>
<g font-size="1.8" fill="#0f0f0f">
<text x="163.8" y="29.5">FTDI_VPLL</text>
<text x="163.8" y="32">FTDI_VPHY</text>
<text x="157.5" y="44.1">FTDI_1V8</text>
<text x="118.7" y="80.9">USB_D+</text>
<text x="118.7" y="78.4">USB_D-</text>
<text x="142.9" y="91.1">FTDI_RST</text>
<text x="140.3" y="119">FTDI_EE_CS</text>
<text x="140.3" y="121.6">FTDI_EE_CLK</text>
<text x="140.3" y="124.1">FTDI_EE_DTA</text>
<text x="220.8" y="144.4">FTDI_PWREN</text>
<text x="26.7" y="157.1">FTDI_EE_DTA</text>
<text x="76.2" y="159.7">RXA</text>
<text x="76.2" y="157.1">TXA</text>
<text x="26.7" y="162.2">FTDI_EE_CLK</text>
<text x="76.2" y="162.2">TXB</text>
<text x="76.2" y="167.3">TXC</text>
<text x="76.2" y="164.8">RXB</text>
<text x="26.7" y="172.4">FTDI_PWREN</text>
<text x="26.7" y="169.8">FTDI_EE_CS</text>
<text x="76.2" y="172.4">TXD</text>
<text x="76.2" y="169.8">RXC</text>
<text x="76.2" y="174.9">RXD</text>
</g>
<g font-size="1.8" fill="#0000c2">
<text x="200" y="27.7">3.3V</text>
<text x="205.3" y="27.7">VCCIO Decoup.</text>
<text x="130.8" y="42.9">1.8V</text>
<text x="136.1" y="42.9">VCORE</text>
<text x="117.5" y="63.6">Don't</text>
<text x="117.5" y="65.7">AMBE sequencing</text>
<text x="123.5" y="63.6">share</text>
<text x="129.9" y="63.6">board</text>
<text x="135.4" y="65.7">is</text>
<text x="136.5" y="63.6">1V8</text>
<text x="138.2" y="65.7">wrong</text>
<text x="141.1" y="63.6">as</text>
<text x="117.5" y="67.7">for</text>
<text x="121.3" y="67.7">the</text>
<text x="125.4" y="67.7">FT4232H</text>
<text x="134.8" y="67.7">part.</text>
<text x="19" y="178">TRX LEDs</text>
<text x="29.3" y="178">for</text>
<text x="33.1" y="178">FT4232H</text>
<text x="66.7" y="178.7">Colours</text>
<text x="75" y="178.7">reversed</text>
<text x="84.2" y="178.7">to</text>
<text x="19" y="180.1">See</text>
<text x="23.6" y="180.1">Datasheet</text>
<text x="34.2" y="180.1">Fig</text>
<text x="38.2" y="180.1">6.6</text>
<text x="66.7" y="180.7">match</text>
<text x="73.7" y="180.7">AMBE perspective.</text>
</g>
<g font-size="1.8" fill="#a90000">
<text x="158.1" y="53.1">50</text>
<text x="175" y="48.3" transform="rotate(-90 175 48.3)">4</text>
<text x="177.5" y="48.3" transform="rotate(-90 177.5 48.3)">9</text>
<text x="182.6" y="48.9" transform="rotate(-90 182.6 48.9)">12</text>
<text x="185.2" y="48.9" transform="rotate(-90 185.2 48.9)">37</text>
<text x="187.7" y="48.9" transform="rotate(-90 187.7 48.9)">64</text>
<text x="192.8" y="48.9" transform="rotate(-90 192.8 48.9)">20</text>
<text x="195.3" y="48.9" transform="rotate(-90 195.3 48.9)">31</text>
<text x="197.9" y="48.9" transform="rotate(-90 197.9 48.9)">42</text>
<text x="200.4" y="48.9" transform="rotate(-90 200.4 48.9)">56</text>
<text x="215.2" y="53.1">16</text>
<text x="158.1" y="58.2">49</text>
<text x="215.2" y="55.6">17</text>
<text x="215.2" y="58.2">18</text>
<text x="53.4" y="63.2">A4</text>
<text x="215.2" y="60.7">19</text>
<text x="215.2" y="63.2">21</text>
<text x="215.2" y="65.8">22</text>
<text x="53.3" y="70.9">B5</text>
<text x="53.4" y="68.3">A5</text>
<text x="215.2" y="68.3">23</text>
<text x="215.2" y="70.9">24</text>
<text x="53.4" y="75.9">A7</text>
<text x="215.2" y="75.9">26</text>
<text x="53.3" y="83.6">B6</text>
<text x="53.3" y="78.5">B7</text>
<text x="53.4" y="81">A6</text>
<text x="158.7" y="78.5">7</text>
<text x="158.7" y="81">8</text>
<text x="215.2" y="78.5">27</text>
<text x="215.2" y="81">28</text>
<text x="215.2" y="83.6">29</text>
<text x="158.7" y="86.1">6</text>
<text x="215.2" y="86.1">30</text>
<text x="215.2" y="88.6">32</text>
<text x="53.3" y="93.7">B8</text>
<text x="53.4" y="91.2">A8</text>
<text x="158.1" y="91.2">14</text>
<text x="215.2" y="91.2">33</text>
<text x="215.2" y="93.7">34</text>
<text x="34" y="100.4" transform="rotate(-90 34 100.4)">S1</text>
<text x="41.7" y="100.3" transform="rotate(-90 41.7 100.3)">A1</text>
<text x="215.2" y="98.8">38</text>
<text x="215.2" y="101.3">39</text>
<text x="215.2" y="103.9">40</text>
<text x="215.2" y="106.4">41</text>
<text x="215.2" y="109">43</text>
<text x="215.2" y="111.5">44</text>
<text x="158.1" y="119.1">63</text>
<text x="215.2" y="114">45</text>
<text x="215.2" y="116.6">46</text>
<text x="98.4" y="124.8">1</text>
<text x="107.7" y="122" transform="rotate(-90 107.7 122)">8</text>
<text x="116.1" y="124.8">2</text>
<text x="158.1" y="124.2">61</text>
<text x="158.1" y="121.7">62</text>
<text x="215.2" y="121.7">48</text>
<text x="215.2" y="124.2">52</text>
<text x="98.4" y="127.4">6</text>
<text x="116.1" y="127.4">3</text>
<text x="116.1" y="129.9">4</text>
<text x="158.7" y="131.8">2</text>
<text x="215.2" y="126.7">53</text>
<text x="215.2" y="129.3">54</text>
<text x="215.2" y="131.8">55</text>
<text x="107.7" y="134.7" transform="rotate(-90 107.7 134.7)">5</text>
<text x="215.2" y="134.4">57</text>
<text x="215.2" y="136.9">58</text>
<text x="137.1" y="142">3</text>
<text x="140.7" y="138.5" transform="rotate(-90 140.7 138.5)">2</text>
<text x="143.4" y="142">1</text>
<text x="158.7" y="142">3</text>
<text x="215.2" y="139.4">59</text>
<text x="140.7" y="147.4" transform="rotate(-90 140.7 147.4)">4</text>
<text x="158.1" y="147.1">13</text>
<text x="215.2" y="147.1">36</text>
<text x="215.2" y="144.5">60</text>
<text x="49.9" y="155" transform="rotate(-90 49.9 155)">16</text>
<text x="172.5" y="154.3" transform="rotate(-90 172.5 154.3)">10</text>
<text x="177.5" y="153.7" transform="rotate(-90 177.5 153.7)">1</text>
<text x="180.1" y="153.7" transform="rotate(-90 180.1 153.7)">5</text>
<text x="182.6" y="154.3" transform="rotate(-90 182.6 154.3)">11</text>
<text x="185.2" y="154.3" transform="rotate(-90 185.2 154.3)">15</text>
<text x="187.7" y="154.3" transform="rotate(-90 187.7 154.3)">25</text>
<text x="190.2" y="154.3" transform="rotate(-90 190.2 154.3)">35</text>
<text x="192.8" y="154.3" transform="rotate(-90 192.8 154.3)">47</text>
<text x="195.3" y="154.3" transform="rotate(-90 195.3 154.3)">51</text>
<text x="40" y="157.2">14</text>
<text x="57.7" y="157.2">15</text>
<text x="58.3" y="159.8">1</text>
<text x="40" y="164.8">10</text>
<text x="40" y="162.3">11</text>
<text x="58.3" y="162.3">2</text>
<text x="58.3" y="164.8">3</text>
<text x="58.3" y="167.4">4</text>
<text x="40" y="169.9">12</text>
<text x="40" y="172.5">13</text>
<text x="58.3" y="169.9">5</text>
<text x="58.3" y="172.5">6</text>
<text x="58.3" y="175">7</text>
<text x="49.9" y="184.9" transform="rotate(-90 49.9 184.9)">8</text>
<text x="58.3" y="180.1">9</text>
</g>
<g font-size="1.8" fill="#725600">
<text x="223.1" y="54.2">FTDI_A_TXD</text>
<text x="223.1" y="56.7">FTDI_A_RXD</text>
<text x="223.1" y="64.4">FTDI_A_DTR</text>
<text x="223.1" y="61.8">FTDI_A_CTS</text>
<text x="223.1" y="77.1">FTDI_B_TXD</text>
<text x="223.1" y="79.6">FTDI_B_RXD</text>
<text x="223.1" y="84.7">FTDI_B_CTS</text>
<text x="223.1" y="87.2">FTDI_B_DTR</text>
<text x="223.1" y="99.9">FTDI_C_TXD</text>
<text x="223.1" y="107.5">FTDI_C_CTS</text>
<text x="223.1" y="102.5">FTDI_C_RXD</text>
<text x="223.1" y="110.1">FTDI_C_DTR</text>
<text x="223.1" y="125.3">FTDI_D_RXD</text>
<text x="223.1" y="122.8">FTDI_D_TXD</text>
<text x="223.1" y="130.4">FTDI_D_CTS</text>
<text x="223.1" y="132.9">FTDI_D_DTR</text>
</g>
</svg>
